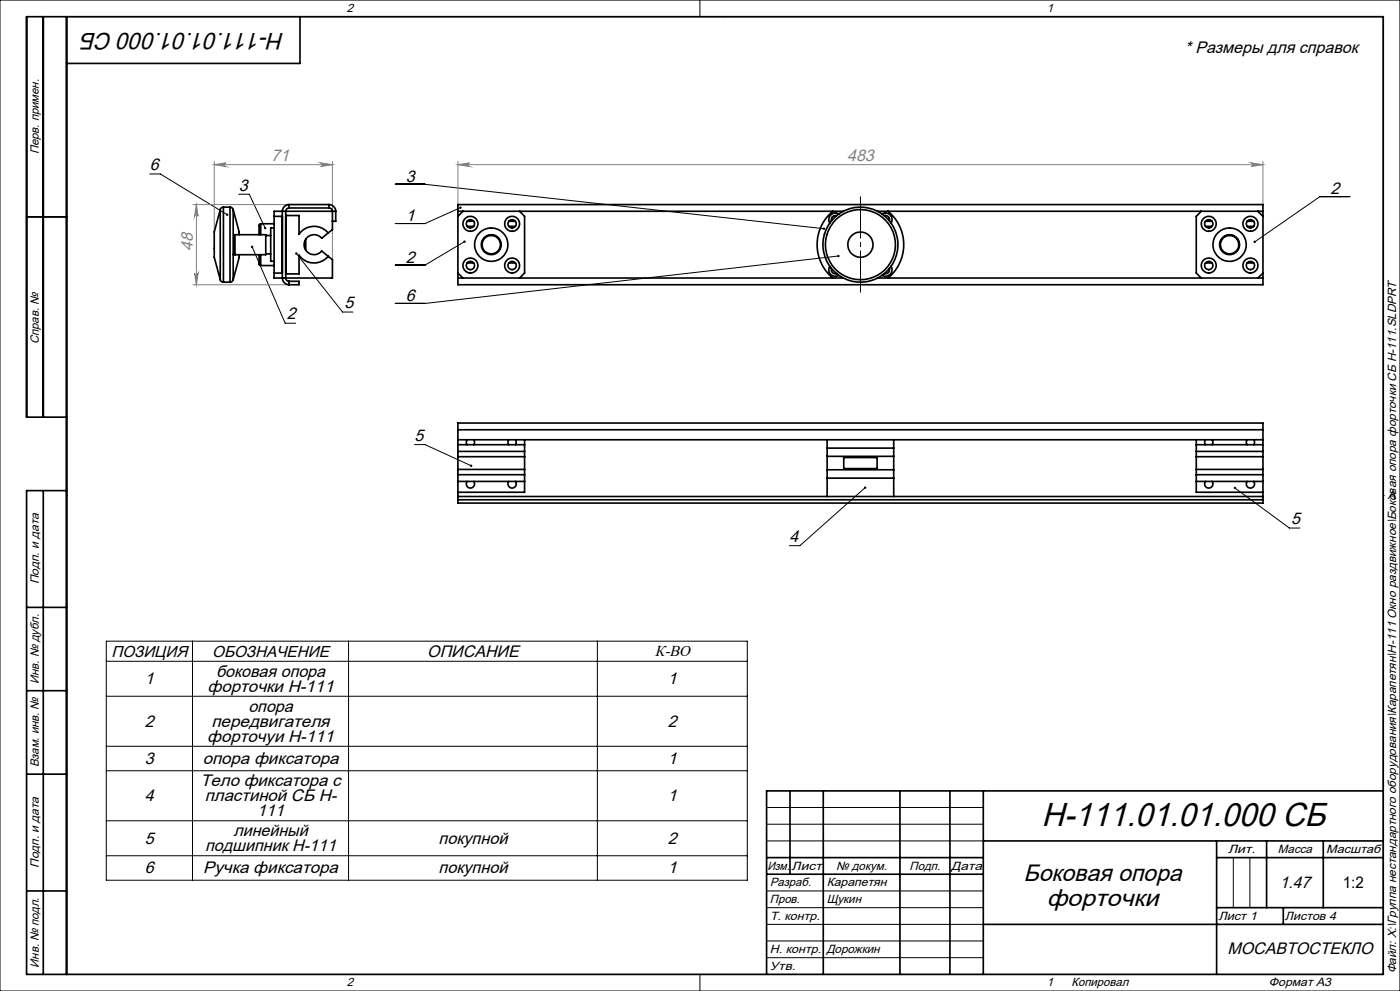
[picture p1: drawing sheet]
<svg xmlns="http://www.w3.org/2000/svg" width="420mm" height="297mm" viewBox="0 0 420 297" stroke-linecap="round" stroke-linejoin="round" font-family="sans-serif">
<g fill="none" stroke="#808080" stroke-width=".3">
<path d="M64.3 48.4v21.1M64.3 49.4h35.4M64.3 49.4l3.5-.6a.55 .55 0 0 0-.6 .6 .55 .55 0 0 0 .6 .5zM96.2 48.8l3.5 .6-3.5 .5a.55 .55 0 0 0 .5-.5 .55 .55 0 0 0-.5-.6zM99.7 48.4v29.4M137.4 49.4h241.5M137.4 48.4v12.9M137.4 49.4l3.5-.6a.55 .55 0 0 0-.5 .6 .55 .55 0 0 0 .5 .5zM375.4 48.8l3.5 .6-3.5 .5a.55 .55 0 0 0 .5-.5 .55 .55 0 0 0-.5-.6zM378.9 48.4v12.9M57.9 61.3h28.8M58.9 61.3l.5 3.5a.55 .55 0 0 0-.5-.5 .55 .55 0 0 0-.6 .5z"/>
<path d="M58.9 61.3v24M57.9 85.3h28.8M58.3 81.8a.55 .55 0 0 0 .6 .5 .55 .55 0 0 0 .5-.5l-.5 3.5z"/>
</g>
<g fill="none" stroke="#000" stroke-width=".3">
<path d="M0 0h420v297h-420zM20 5h395v287h-395zM210 0v5M217.5 5h.1M44.9 52.1h3.2l20.1 12.2M71.6 58.2h3.2l4.8 10.2M118.6 55.2h8.9l119.7 13.3M404.9 58.9h-8.9l-19.6 13.6M8 65h12M75.6 74l9.9 22.9h3.2M88.9 75.9l13.9 17.6h3.1M138.1 62.2l-10.6 4.8h-8.9"/>
<path d="M139.3 72.4l-11.8 7h-8.9M251.5 76.7l-124 14.2h-8.9M124.4 133.2h3.1l13.9 6.4M20 148.5h.1M259.5 146.2l-19.5 17.3h-3.2M370.5 146.3l16.3 12h3.2M415 148.5h.1M31.9 192.2h192.3v71.6h-192.3zM31.9 198.2h192.3M57.7 192.2v71.6M104.6 192.2v71.6M179.2 192.2v71.6"/>
<path d="M31.9 208.7h192.3M31.9 223.7h192.3M31.9 231h192.3M31.9 246h192.3M31.9 256.5h192.3M230 242h65M230 247h65M230 252h65M370 257v15M375 257v15M230 267h65M230 272h65"/>
<path d="M230 277h65M210 292v5M217.5 292h.1M230 282h65M230 287h65"/>
</g>
<path d="M258.1 58.9v28.7" fill="none" stroke="#000" stroke-width=".3" stroke-dasharray="15.2 1.3 1.3 1.3" stroke-dashoffset="2.8"/>
<g fill="none" stroke="#000" stroke-width=".5">
<path d="M13 5v120M20 5v287M90 5v14h-70M8 65h12M20 125h-12v-120h407v287h-407v-145h12M13 147v145M8 182h12M8 207h12M8 232h12M237 237v25M247 237v55M270 237v55"/>
<path d="M285 237v55M295 237v55M415 237h-185v55M230 257h65M295 252h120M365 252v40M365 257h50M380 252v20M397 252v20M8 267h12M230 262h65M295 277h120"/>
<path d="M365 272h50M385 272v5"/>
</g>
<path d="M75.4 73.7a.36 .36 0 0 0 0 .6 .36 .36 0 0 0 .6-.3 .36 .36 0 0 0-.5-.3l.1 .3zM67.9 64.1v.5h.5l-.2-.3 .2 .3v-.5zM88.7 75.7a.37 .37 0 0 0-.1 .6 .37 .37 0 0 0 .6-.2 .37 .37 0 0 0-.4-.5l.1 .3zM79.3 68.1l-.1 .4 .5 .2-.1-.3 .2 .2v-.5zM376.1 72.3v.4l.3-.2-.3 .2a.36 .36 0 0 0 .5 .1 .36 .36 0 0 0 0-.6 .36 .36 0 0 0-.5 .1zM246.9 68.3v.5h.6v-.2l-.3-.1 .3 .1-.1-.3zM137.8 62.1a.36 .36 0 0 0 .3 .5 .36 .36 0 0 0 .4-.5l-.4 .1 .4-.1-.3-.2zM139.1 72.1a.36 .36 0 0 0 0 .5 .36 .36 0 0 0 .4 .1 .36 .36 0 0 0 .2-.5l-.4 .2 .4-.2zM251.2 76.5a.37 .37 0 0 0 .2 .6 .37 .37 0 0 0 .5-.4h-.4h.4l-.3-.3zM141.1 139.4v.5l.5-.1-.2-.2 .3 .1-.2-.4zM259.2 146a.37 .37 0 0 0 .4 .5 .37 .37 0 0 0 .2-.6l-.3 .3 .3-.3zM370.2 146a.35 .35 0 0 0 .2 .6 .35 .35 0 0 0 .4-.4 .35 .35 0 0 0-.6-.2l.3 .3z" fill="#000"/>
<g fill="#808080">
<path d="M64.3 49.4l3.5-.6a.55 .55 0 0 0-.6 .6 .55 .55 0 0 0 .6 .5zM96.2 48.8l3.5 .6-3.5 .5a.55 .55 0 0 0 .5-.5 .55 .55 0 0 0-.5-.6zM137.4 49.4l3.5-.6a.55 .55 0 0 0-.5 .6 .55 .55 0 0 0 .5 .5zM375.4 48.8l3.5 .6-3.5 .5a.55 .55 0 0 0 .5-.5 .55 .55 0 0 0-.5-.6z"/>
<path d="M58.9 61.3l.5 3.5a.55 .55 0 0 0-.5-.5 .55 .55 0 0 0-.6 .5zM58.3 81.8a.55 .55 0 0 0 .6 .5 .55 .55 0 0 0 .5-.5l-.5 3.5z"/>
</g>
<g fill="none" stroke="#000" stroke-width=".5">
<path d="M66.1 62.8l-1.8 6.7v7.6l1.8 6.7M66.1 62.8v21M67 62.1l-.7 .3-.2 .4M67 62.1v22.5M67 62.1h2M69 62.1l.6 .2 .4 .5M69 62.1v22.5M70 62.8l1.8 6.7v.8M70 62.8v21M70.5 70.3h9.2v6h-9.2M70.5 70.3v6M70.5 70.3l-.3 .3v5.5l.3 .2"/>
<path d="M71.8 76.3v.8l-1.8 6.7M77.7 76.3v2.9l.5 .4M78.2 67.1l-.5 .4v2.8M78.2 67.1v3.2M78.2 76.3v3.3M78.2 67.1h4M78.2 79.6h4M79.7 70.6h1.5M79.7 76.1h1.5M82.2 68.3h-1v10h1M82.2 64.8h2.5M85.7 64.6h4v5.6a5.5 5.5 0 0 1 8.8-.4"/>
<path d="M86.7 62.3a.96 .96 0 0 0-1 1v20a.96 .96 0 0 0 1 1M86.7 61.3a2.05 2.05 0 0 0-2 2v20a2.05 2.05 0 0 0 2 2M86.7 61.3v1M86.7 61.3h12M86.7 62.3h12M91.7 71.7v3.3M98.5 69.8l-2 1.6a3 3 0 0 0-4.3-.3 3 3 0 0 0 0 4.4 3 3 0 0 0 4.3-.3l2 1.6M98.5 76.8a5.5 5.5 0 0 1-8.8-.3v5.6h-4M98.7 61.3a2.05 2.05 0 0 1 2 2M98.7 62.3a1.02 1.02 0 0 1 1 1v5.5l-1.2 1M98.7 61.3v1M100.7 63.3h-18.5v20h17.5v-5.5l-1.2-1"/>
<path d="M100.7 63.3v3h-1M137.4 63.3v-2h241.5v2M137.4 63.3h115.6M137.4 63.3v20M138.9 63.3l-1.5 1.5M140.1 66.3h2M140.1 78.8h2M140.1 67.8h2M152.6 66.3h2M152.6 78.8h2M152.6 67.8h2M155.9 63.3l1.5 1.5v17l-1.5 1.5"/>
<path d="M248.9 79.8a2 2 0 0 0 .3 2.4 2 2 0 0 0 2.5 .3M249.8 63.3a13 13 0 0 0 0 20M251 64.6a1.26 1.26 0 0 0-1.6 1.6M251.7 64.1a1.99 1.99 0 0 0-2.5 .3 1.99 1.99 0 0 0-.3 2.4M263.3 63.3h115.6M264.6 64.1a1.99 1.99 0 0 1 2.4 .3 1.99 1.99 0 0 1 .3 2.4M265.3 64.6a1.23 1.23 0 0 1 1.2 .3 1.23 1.23 0 0 1 .3 1.3M266.4 63.3a13 13 0 0 1 0 20M267.3 79.8a2 2 0 0 1-.3 2.4 2 2 0 0 1-2.4 .3M360.4 63.3l-1.5 1.5v17l1.5 1.5M361.6 66.3h2M361.6 78.8h2"/>
<path d="M361.6 67.8h2M374.1 66.3h2M374.1 78.8h2M374.1 67.8h2M377.4 63.3l1.5 1.5M378.9 63.3v20M66.1 83.8a.91 .91 0 0 0 .9 .8M67 84.6h2M70 83.8a.91 .91 0 0 1-1 .8M82.2 81.8h2.5M86.7 84.3h3v1h-3M86.7 84.3v1"/>
<path d="M137.4 83.3v2h241.5v-2M137.4 83.3h115.6M137.4 81.8l1.5 1.5M249.4 80.5a1.26 1.26 0 0 0 1.6 1.5M263.3 83.3h115.6M266.8 80.5a1.23 1.23 0 0 1-.3 1.2 1.23 1.23 0 0 1-1.2 .3M378.9 81.8l-1.5 1.5M137.4 133.3v2M137.4 136.9v3.8M137.4 128.8v-2h241.5v2M137.4 128.8v4.5M137.4 135.3v1.6"/>
<path d="M137.4 133.3h20M137.4 135.3h20M137.4 136.9h20M137.4 131.8h241.5M137.4 128.8h241.5M140.1 131.8a1.23 1.23 0 0 0 0 1.5M142.1 131.8a1.23 1.23 0 0 1 0 1.5M152.6 131.8a1.23 1.23 0 0 0 0 1.5M154.6 131.8a1.23 1.23 0 0 1 0 1.5M157.4 133.3v2M157.4 136.9v3.8M157.4 131.8v1.5"/>
<path d="M157.4 135.3v1.6M248.1 136.8v4M248.1 134.3h20M248.1 131.8v5M248.1 136.8h20M253.1 137.1h10v3.3h-10zM268.1 136.8v4M268.1 131.8v5M358.9 133.3v2M358.9 136.9v3.8M358.9 131.8v1.5M358.9 135.3v1.6"/>
<path d="M358.9 133.3h20M358.9 135.3h20M358.9 136.9h20M361.6 131.8a1.23 1.23 0 0 0 0 1.5M363.6 131.8a1.23 1.23 0 0 1 0 1.5M374.1 131.8a1.23 1.23 0 0 0 0 1.5M376.1 131.8a1.23 1.23 0 0 1 0 1.5M378.9 133.3v2M378.9 136.9v3.8M378.9 128.8v4.5M378.9 135.3v1.6M137.4 142.3v2"/>
<path d="M137.4 148.8v1M137.4 140.7v1.6M137.4 144.3v4.5M137.4 149.8v1h241.5v-1M137.4 144.3h20M137.4 142.3h20M137.4 140.7h20M137.4 149.8h241.5M137.4 148.8h241.5M140.1 144.3a1.26 1.26 0 0 0 .2 1.7 1.26 1.26 0 0 0 1.7 0 1.26 1.26 0 0 0 .1-1.7M152.6 144.3a1.26 1.26 0 0 0 .2 1.7 1.26 1.26 0 0 0 1.7 0 1.26 1.26 0 0 0 .1-1.7M157.4 142.3v2"/>
<path d="M157.4 140.7v1.6M157.4 144.3v3.2h-20M248.1 140.8v8M248.1 143.3h20M248.1 140.8h20M268.1 140.8v8M358.9 142.3v2M358.9 140.7v1.6M358.9 144.3v3.2h20M358.9 144.3h20M358.9 142.3h20M358.9 140.7h20"/>
<path d="M361.6 144.3a1.26 1.26 0 0 0 .2 1.7 1.26 1.26 0 0 0 1.7 0 1.26 1.26 0 0 0 .1-1.7M374.1 144.3a1.26 1.26 0 0 0 .2 1.7 1.26 1.26 0 0 0 1.7 0 1.26 1.26 0 0 0 .1-1.7M378.9 142.3v2M378.9 148.8v1M378.9 140.7v1.6M378.9 144.3v4.5"/>
<circle cx="141.1" cy="67.1" r="1.26"/>
<circle cx="141.1" cy="67.1" r="2.25"/>
<circle cx="141.1" cy="79.6" r="2.26"/>
<circle cx="141.1" cy="79.6" r="1.25"/>
<circle cx="147.4" cy="73.3" r="2.75"/>
<circle cx="147.4" cy="73.3" r="5"/>
<circle cx="147.4" cy="73.3" r="3"/>
<circle cx="153.6" cy="67.1" r="2.24"/>
<circle cx="153.6" cy="79.6" r="2.25"/>
<circle cx="153.6" cy="67.1" r="1.26"/>
<circle cx="153.6" cy="79.6" r="1.25"/>
<circle cx="258.1" cy="73.3" r="10.5"/>
<circle cx="258.1" cy="73.3" r="11.2"/>
<circle cx="258.1" cy="73.3" r="3.8"/>
<circle cx="362.6" cy="67.1" r="2.24"/>
<circle cx="362.6" cy="79.6" r="2.25"/>
<circle cx="362.6" cy="67.1" r="1.26"/>
<circle cx="362.6" cy="79.6" r="1.25"/>
<circle cx="368.9" cy="73.3" r="2.99"/>
<circle cx="368.9" cy="73.3" r="2.75"/>
<circle cx="368.9" cy="73.3" r="5"/>
<circle cx="375.1" cy="67.1" r="1.26"/>
<circle cx="375.1" cy="67.1" r="2.25"/>
<circle cx="375.1" cy="79.6" r="2.26"/>
<circle cx="375.1" cy="79.6" r="1.25"/>
</g>
<text font-size="10" x="312.5" y="247.6">Н-111.01.01.000 СБ</text>
<g font-size="7.1">
<text x="85.4" y="9.8" transform="rotate(-180 85.4 9.8)">Н-111.01.01.000 СБ</text>
<text x="307.1" y="264">Боковая опора</text>
<text x="314" y="271.5">форточки</text>
</g>
<g font-size="5">
<text x="355.4" y="15.8">* Размеры для справок</text>
<text x="44.9" y="51">6</text>
<text x="71.7" y="57.1">3</text>
<text x="121.8" y="54.5">3</text>
<text x="399.1" y="58.2">2</text>
<text x="121.8" y="66.2">1</text>
<text x="121.8" y="78.7">2</text>
<text x="86.1" y="95.7">2</text>
<text x="103.3" y="92.4">5</text>
<text x="121.8" y="90.2">6</text>
<text x="124.4" y="132.1">5</text>
<text x="387.4" y="157.1">5</text>
<text x="236.9" y="162.4">4</text>
<text x="128.2" y="196.8">ОПИСАНИЕ</text>
<text x="64.8" y="202.8">боковая опора</text>
<text x="43.5" y="205">1</text>
<text x="62.2" y="207.3">форточки Н-111</text>
<text x="200.4" y="205">1</text>
<text x="74.5" y="213.3">опора</text>
<text x="43.5" y="217.8">2</text>
<text x="63.4" y="217.8">передвигателя</text>
<text x="200.4" y="217.8">2</text>
<text x="62.2" y="222.3">форточуи Н-111</text>
<text x="43.5" y="228.9">3</text>
<text x="60.8" y="228.9">опора фиксатора</text>
<text x="200.4" y="228.9">1</text>
<text x="60.1" y="235.6">Тело фиксатора с</text>
<text x="43.5" y="240.1">4</text>
<text x="61.5" y="240.1">пластиной СБ Н-</text>
<text x="77.2" y="244.6">111</text>
<text x="200.4" y="240.1">1</text>
<text x="70.1" y="250.6">линейный</text>
<text x="43.5" y="252.9">5</text>
<text x="61.5" y="255.1">подшипник Н-111</text>
<text x="131.6" y="252.9">покупной</text>
<text x="200.4" y="252.9">2</text>
<text x="43.5" y="261.8">6</text>
<text x="61" y="261.8">Ручка фиксатора</text>
<text x="131.6" y="261.8">покупной</text>
<text x="200.4" y="261.8">1</text>
<text x="384" y="266">1.47</text>
<text x="368.3" y="286">МОСАВТОСТЕКЛО</text>
</g>
<g font-size="5" fill="#808080">
<text x="81.4" y="48.3">71</text>
<text x="254.1" y="48.3">483</text>
<text x="57.8" y="75.1" transform="rotate(-90 57.8 75.1)">48</text>
</g>
<text font-size="4.8" x="402.8" y="266">1:2</text>
<g font-size="4.7">
<text x="33.5" y="196.9">ПОЗИЦИЯ</text>
<text x="63.6" y="196.9">ОБОЗНАЧЕНИЕ</text>
<text x="196.5" y="196.6">К-ВО</text>
</g>
<g font-size="3.6">
<text x="104" y="3.6">2</text>
<text x="314" y="3.6">1</text>
<text x="11.6" y="46.3" transform="rotate(-90 11.6 46.3)">Перв. примен.</text>
<text x="11.6" y="103.2" transform="rotate(-90 11.6 103.2)">Справ. №</text>
<text x="416.4" y="149.6">A</text>
<text x="11.6" y="175.1" transform="rotate(-90 11.6 175.1)">Подп. и дата</text>
<text x="11.6" y="205" transform="rotate(-90 11.6 205)">Инв. № дубл.</text>
<text x="11.6" y="230" transform="rotate(-90 11.6 230)">Взам. инв. №</text>
<text x="368.4" y="255.6">Лит.</text>
<text x="383.4" y="255.6">Масса</text>
<text x="397.8" y="255.6">Масштаб</text>
<text x="11.6" y="260.1" transform="rotate(-90 11.6 260.1)">Подп. и дата</text>
<text x="230.2" y="260.6">Изм.</text>
<text x="237.5" y="260.6">Лист</text>
<text x="250.9" y="260.6">№ докум.</text>
<text x="272.9" y="260.6">Подп.</text>
<text x="285.4" y="260.6">Дата</text>
<text x="231" y="265.6">Разраб.</text>
<text x="248" y="265.6">Карапетян</text>
<text x="231" y="270.6">Пров.</text>
<text x="231" y="275.6">Т. контр.</text>
<text x="248" y="270.6">Щукин</text>
<text x="365.5" y="275.6">Лист 1</text>
<text x="385.5" y="275.6">Листов 4</text>
<text x="231" y="285.6">Н. контр.</text>
<text x="248" y="285.6">Дорожкин</text>
<text x="11.6" y="290" transform="rotate(-90 11.6 290)">Инв. № подл.</text>
<text x="231" y="290.6">Утв.</text>
<text x="418.9" y="291.8" transform="rotate(-90 418.9 291.8)">Файл: X:\Группа нестандартного оборудования\Карапетян\Н-111 Окно раздвижное\Боковая опора форточки СБ Н-111.SLDPRT</text>
<text x="104" y="295.6">2</text>
<text x="314" y="295.6">1</text>
<text x="321.5" y="295.6">Копировал</text>
<text x="380.7" y="295.6">Формат А3</text>
</g>
</svg>
